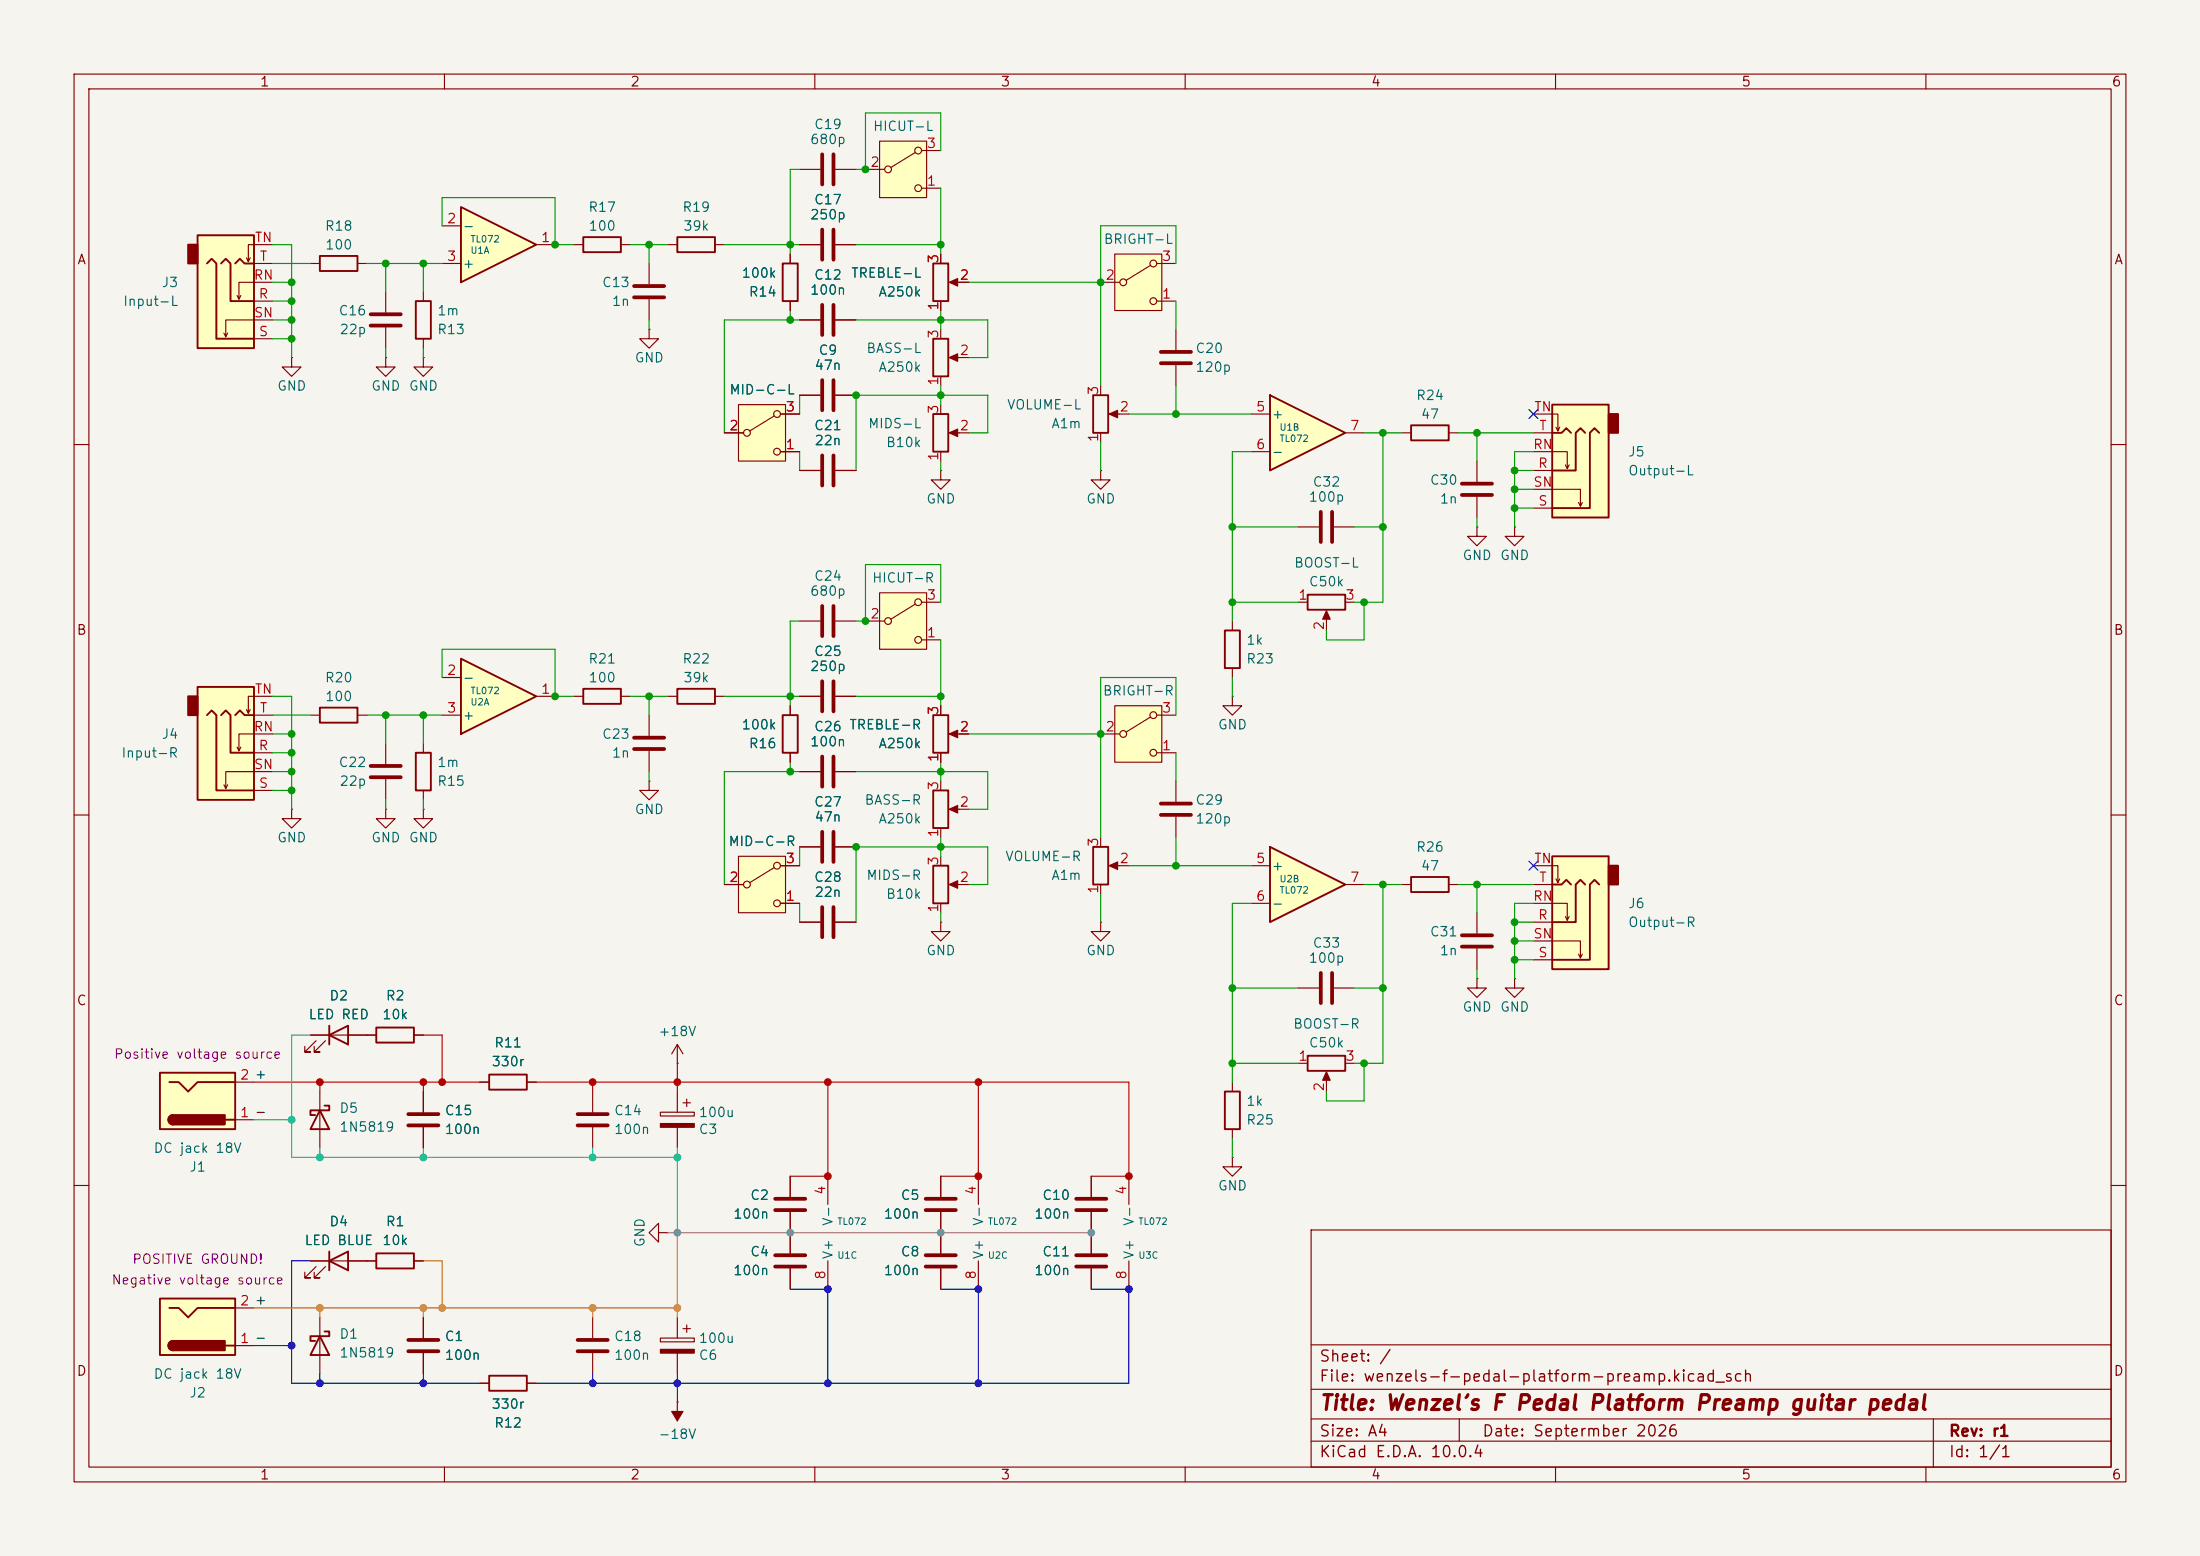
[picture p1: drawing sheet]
<svg xmlns="http://www.w3.org/2000/svg" width="297mm" height="210mm" viewBox="0 0 297 210" stroke-linecap="round" stroke-linejoin="round" font-family="sans-serif">
<path d="M0 0h297v210h-297z" fill="#f5f4ef" stroke="#f5f4ef" stroke-width=".14"/>
<g fill="none" stroke="#840000" stroke-width=".15">
<path d="M10 10h277v190h-277zM12 12h273v186h-273zM60 10v2M110 10v2M160 10v2M210 10v2M260 10v2M10 60h2M285 60h2M87.6 96.5v2.8M10 110h2M39.4 109.2v1.3h1.2l-1.2 1.3-1.3-1.3h1.3"/>
<path d="M39.4 109.2h.1M52.1 109.2v1.3h1.2l-1.2 1.3-1.3-1.3h1.3M52.1 109.2h.1M52.1 100.3v2.8M52.1 105.2v2.8M57.1 109.2v1.3h1.3l-1.3 1.3-1.2-1.3h1.2M57.1 109.2h.1M57.1 100.3v1.3M57.1 106.7v1.3M87.6 105.4v1.3h1.3l-1.3 1.3-1.2-1.3h1.2M87.6 105.4h.1M87.6 101.3v2.8"/>
<path d="M285 110h2M80 147.3v2.8M80 152.1v2.8M10 160h2M57.1 177.8v2.8M91.4 177.8v2.8M92.2 179.3h1M92.7 178.8v1M106.7 166.4v2.8M106.7 171.2v2.8M177 166h108v32h-108zM285 160h2"/>
<path d="M57.1 182.6v2.8M60 198v2M64.8 186.7h1.2M71.1 186.7h1.3M89.2 180.6h4.5v.5h-4.5zM91.4 189.2h.1M91.4 182.6v2.8M91.4 189.2v2.6M110 198v2M160 198v2M177 194.5h108M177 191.5h108"/>
<path d="M177 187.5h108M177 181.5h108M197 191.5v3M210 198v2M260 198v2M261 191.5v6.5"/>
</g>
<path d="M56.1 101.6h2.1v5.1h-2.1zM66 185.7h5.1v2h-5.1z" fill="none" stroke="#840000" stroke-width=".25"/>
<g fill="#840000" stroke="#840000" stroke-width=".15">
<path d="M90.7 190.5h1.5l-.8 1.3z"/>
<path d="M89.2 182.1h4.5v.5h-4.5z"/>
</g>
<path d="M85.6 99.6h4.1M50 103.4h4.1M50 104.9h4.1M85.6 101.1h4.1M78 150.4h4M78 151.9h4M104.6 169.4h4.1M104.6 170.9h4.1M55.1 180.8h4.1M55.1 182.4h4.1" fill="none" stroke="#840000" stroke-width=".51"/>
<path d="M21.6 175.3h10.1v7.6h-10.1z" fill="#ffffc2"/>
<path d="M21.6 175.3h10.1v7.6h-10.1zM22.9 176.5h1.2l1.3 1.3 1.3-1.3h5M43.8 179.7h.6v.6h-2.5v.7h.6M23.4 181a.64 .64 0 0 0-.7 .6 .64 .64 0 0 0 .7 .6M30.5 181.6h1.2M43.2 180.3l1.2 2.6h-2.5z" fill="none" stroke="#840000" stroke-width=".25"/>
<g fill="#840000" stroke="#840000" stroke-width=".25">
<path d="M22.9 181.2l.5-.2v1.2a.63 .63 0 0 1-.6-.3 .63 .63 0 0 1 .1-.7z"/>
<path d="M23.4 181h7v1.2h-7z"/>
</g>
<path d="M31.7 176.5h2.6M43.2 177.8v7.6M31.7 181.6h2.6" fill="none" stroke="#840000" stroke-width=".15"/>
<path d="M21.6 144.8h10.1v7.6h-10.1z" fill="#ffffc2"/>
<path d="M21.6 144.8h10.1v7.6h-10.1zM22.9 146.1h1.2l1.3 1.2 1.3-1.2h5M23.4 150.5a.64 .64 0 0 0-.7 .6 .64 .64 0 0 0 .7 .7M30.5 151.1h1.2M44.4 170.2l2.6-1.3v2.6zM44.4 168.9v2.6M50.8 169.2h5.1v2h-5.1z" fill="none" stroke="#840000" stroke-width=".25"/>
<g fill="#840000" stroke="#840000" stroke-width=".25">
<path d="M22.9 150.7l.5-.2v1.3a.63 .63 0 0 1-.6-.4 .63 .63 0 0 1 .1-.7z"/>
<path d="M23.4 150.5h7v1.3h-7z"/>
</g>
<path d="M31.7 151.1h2.6M31.7 146.1h2.6M41.9 170.2h8.9M42.7 170.9l-1.6 1.6h.8h-.8v-.8M43.9 170.9l-1.5 1.6h.8h-.8v-.8M55.9 170.2h1.2" fill="none" stroke="#840000" stroke-width=".15"/>
<path d="M62.2 88.9l10.2 5.1-10.2 5.1z" fill="#ffffc2"/>
<path d="M43.2 95.5h5.1v2h-5.1zM62.2 88.9l10.2 5.1-10.2 5.1z" fill="none" stroke="#840000" stroke-width=".25"/>
<path d="M41.9 96.5h1.3M48.3 96.5h1.2M59.7 91.4h2.5M59.7 96.5h2.5M72.4 94h2.5" fill="none" stroke="#840000" stroke-width=".15"/>
<path d="M26.7 31.8h7.6v15.2h-7.6z" fill="#ffffc2"/>
<path d="M25.4 33h1.3v2.6h-1.3z" fill="#840000" stroke="#840000" stroke-width=".25"/>
<path d="M26.7 31.8h7.6v15.2h-7.6zM27.9 35.6l.7-.7 .6 .7v10.1h5.1M29.8 35.6l.7-.7 .6 .7v5h3.2M31.7 35.6l.7-.7 .6 .7h1.3" fill="none" stroke="#840000" stroke-width=".25"/>
<path d="M32.5 39.9l-.2 .5M33.8 34.8l-.3 .5M34.3 35.6h2.5M36.8 38.1h-4.5v2.3l-.3-.5M36.8 33h-3.3v2.3l-.2-.5M30.7 45l-.2 .5M34.3 40.6h2.5M34.3 45.7h2.5M36.8 43.2h-6.3v2.3l-.3-.5" fill="none" stroke="#840000" stroke-width=".15"/>
<path d="M26.7 92.7h7.6v15.3h-7.6z" fill="#ffffc2"/>
<path d="M25.4 94h1.3v2.5h-1.3z" fill="#840000" stroke="#840000" stroke-width=".25"/>
<path d="M26.7 92.7h7.6v15.3h-7.6zM27.9 96.5l.7-.6 .6 .6v10.2h5.1M29.8 96.5l.7-.6 .6 .6v5.1h3.2M31.7 96.5l.7-.6 .6 .6h1.3M176.5 80.3h5.1v2h-5.1z" fill="none" stroke="#840000" stroke-width=".25"/>
<g fill="none" stroke="#840000" stroke-width=".15">
<path d="M39.4 48.3v1.2h1.2l-1.2 1.3-1.3-1.3h1.3M39.4 48.3h.1M33.8 95.8l-.3 .5M34.3 96.5h2.5M36.8 99.1h-4.5v2.2l-.3-.5M36.8 94h-3.3v2.3l-.2-.5M175.3 81.3h1.2M179.1 82.8v2.3M181.6 81.3h1.3M30.7 105.9l-.2 .5M32.5 100.8l-.2 .5M34.3 101.6h2.5"/>
<path d="M34.3 106.7h2.5M36.8 104.1h-6.3v2.3l-.3-.5M132.1 158.8v3.8M132.1 170.2v3.8"/>
</g>
<path d="M179.1 82.4l.5 1.2h-1z" fill="#840000" stroke="#840000" stroke-width=".15"/>
<path d="M171.4 53.3l10.2 5.1-10.2 5.1z" fill="#ffffc2"/>
<path d="M171.4 53.3l10.2 5.1-10.2 5.1z" fill="none" stroke="#840000" stroke-width=".25"/>
<path d="M168.9 55.9h2.5M181.6 58.4h2.5M168.9 61h2.5M175.3 71.1h2.8M180.1 71.1h2.8" fill="none" stroke="#840000" stroke-width=".15"/>
<path d="M178.3 69.1v4.1M179.8 69.1v4.1" fill="none" stroke="#840000" stroke-width=".51"/>
<path d="M150.5 34.3h6.3v7.6h-6.3z" fill="#ffffc2"/>
<g fill="none" stroke="#840000" stroke-width=".15">
<path d="M148.6 38.1h2.5M150.5 34.3h6.3v7.6h-6.3zM155.3 35.8l-3.3 2M156.2 35.6h2.5M156.2 40.6h2.5"/>
<circle cx="151.6" cy="38.1" r=".46"/>
<circle cx="155.7" cy="35.6" r=".46"/>
<circle cx="155.7" cy="40.6" r=".46"/>
</g>
<path d="M209.5 115.6h7.7v15.2h-7.7z" fill="#ffffc2"/>
<path d="M217.2 116.8h1.2v2.6h-1.2z" fill="#840000" stroke="#840000" stroke-width=".25"/>
<g fill="none" stroke="#840000" stroke-width=".25">
<path d="M105.7 96.5h2v5.1h-2zM126 96.5h2v5.1h-2zM126 106.7h2v5.1h-2zM126 116.8h2v5.1h-2zM147.6 114.3h2v5.1h-2zM190.5 118.4h5.1v2h-5.1zM209.5 115.6h7.7v15.2h-7.7zM209.5 119.4h1.3l.7-.7 .6 .7M214 119.4l-.6-.7-.7 .7v5.1h-3.2M215.9 119.4l-.6-.7-.7 .7v10.1h-5.1M44.4 139.7l2.6-1.3v2.6zM44.4 138.4v2.6"/>
<path d="M50.8 138.7h5.1v2h-5.1zM43.2 149.9l1.2 2.5h-2.5zM43.8 149.2h.6v.7h-2.5v.6h.6M66 145h5.1v2.1h-5.1zM165.4 147.3h2v5.1h-2z"/>
</g>
<g fill="none" stroke="#840000" stroke-width=".15">
<path d="M57.1 48.3v1.2h1.3l-1.3 1.3-1.2-1.3h1.2M57.1 48.3h.1M107.9 43.2h2.8M107.9 53.3h2.8M112.8 43.2h2.8M112.8 53.3h2.8M107.9 63.5h2.8M112.8 63.5h2.8M127 63.5v1.3h1.3l-1.3 1.2-1.3-1.2h1.3M127 63.5h.1M106.7 95.3v1.2M127 95.3v1.2"/>
<path d="M128.5 99.1h2.3M106.7 101.6v1.3M107.9 104.1h2.8M112.8 104.1h2.8M127 101.6v1.3M127 105.4v1.3M127 111.8v1.2M127 115.6v1.2M128.5 119.4h2.3M128.5 109.2h2.3M148.6 113v1.3M148.6 119.4v1.3"/>
<path d="M150.1 116.8h2.3M158.7 105.4v2.8M158.7 110.2v2.8M189.2 119.4h1.3M195.6 119.4h1.2M207 116.8h3.3v2.3l.3-.5M207 119.4h2.5M210.1 118.6l.2 .5M41.9 139.7h8.9M55.9 139.7h1.2M127 124.5v1.2h1.3l-1.3 1.3-1.3-1.3h1.3M127 124.5h.1"/>
<path d="M127 121.9v1.3M148.6 124.5v1.2h1.3l-1.3 1.3-1.3-1.3h1.3M148.6 124.5h.1M199.4 132.1v1.3h1.3l-1.3 1.2-1.3-1.2h1.3M199.4 132.1h.1M199.4 123.2v2.8M199.4 128v2.8M204.5 132.1v1.3h1.2l-1.2 1.2-1.3-1.2h1.3M204.5 132.1h.1M207 127h6.4v2.3l.2-.5M207 121.9h4.6v2.3l.2-.5M207 124.5h2.5"/>
<path d="M207 129.5h2.5M211.3 123.7l.3 .5M213.1 128.8l.3 .5M42.7 140.5l-1.6 1.5h.8h-.8v-.8M43.2 147.3v7.6M43.9 140.5l-1.5 1.5h.8h-.8v-.8M57.1 147.3v2.8M57.1 152.1v2.8M64.8 146.1h1.2M71.1 146.1h1.3M89.2 150.1h4.5v.5h-4.5zM91.4 143.5h.1"/>
<path d="M91.4 141v2.5M91.4 147.3v2.8M91.4 152.1v2.8M91.4 141l-.7 1.2M91.4 141l.8 1.2M92.2 148.8h1M92.7 148.3v1.1M106.7 158.8v2.7M111.8 158.8v3.8M127 158.8v2.7M147.3 158.8v2.7M152.4 158.8v3.8"/>
<path d="M166.4 156.2v1.3h1.2l-1.2 1.3-1.3-1.3h1.3M166.4 156.2h.1M166.4 146.1v1.2M166.4 152.4v1.3M88.9 166.4v-1.3l-1.3 1.3 1.3 1.2v-1.2h1.3M90.2 166.4h.1M106.7 163.6v2.8M111.8 170.2v3.8M127 163.6v5.6M127 171.2v2.8M147.3 163.6v5.6M147.3 171.2v2.8"/>
<path d="M152.4 170.2v3.8"/>
</g>
<g fill="none" stroke="#840000" stroke-width=".51">
<path d="M111 41.1v4.1M111 51.3v4.1M112.5 41.1v4.1M112.5 51.3v4.1M111 61.5v4M112.5 61.5v4M111 102.1v4.1M112.5 102.1v4.1M156.7 108.5h4.1M156.7 110h4.1M197.4 126.2h4M197.4 127.8h4"/>
<path d="M55.1 150.4h4.1M55.1 151.9h4.1M104.6 161.8h4.1M104.6 163.3h4.1M125 161.8h4M125 163.3h4M125 169.4h4M125 170.9h4M145.3 161.8h4.1M145.3 163.3h4.1M145.3 169.4h4.1M145.3 170.9h4.1"/>
</g>
<g fill="#840000" stroke="#840000" stroke-width=".15">
<path d="M89.2 151.6h4.5v.5h-4.5z"/>
<path d="M128.1 109.2l1.2-.5v1z"/>
<path d="M128.1 119.4l1.2-.5v1z"/>
<path d="M128.1 99.1l1.2-.5v1z"/>
<path d="M149.7 116.8l1.2-.5v1z"/>
</g>
<path d="M99.7 115.6h6.3v7.6h-6.3z" fill="#ffffc2"/>
<g fill="none" stroke="#840000" stroke-width=".15">
<path d="M52.1 39.4v2.8M57.1 39.4v1.2M87.6 35.6v2.8M106.7 34.3v1.3M52.1 48.3v1.2h1.2l-1.2 1.3-1.3-1.3h1.3M52.1 48.3h.1M52.1 44.2v2.8M57.1 45.7v1.3M87.6 44.5v1.2h1.3l-1.3 1.3-1.2-1.3h1.2M87.6 44.5h.1M87.6 40.4v2.8M106.7 40.6v1.3"/>
<path d="M166.4 83.8v1.3M166.4 90.2v1.2M97.8 119.4h2.5M99.7 115.6h6.3v7.6h-6.3zM104.5 117.1l-3.3 2M105.4 116.8h2.5M107.9 114.3h2.8M112.8 114.3h2.8M105.4 121.9h2.5M107.9 124.5h2.8M112.8 124.5h2.8"/>
<circle cx="100.8" cy="119.4" r=".46"/>
<circle cx="104.9" cy="116.8" r=".46"/>
<circle cx="104.9" cy="121.9" r=".46"/>
</g>
<path d="M85.6 38.6h4.1M50 42.4h4.1M50 43.9h4.1M85.6 40.1h4.1M111 112.3v4M112.5 112.3v4M111 122.4v4.1M112.5 122.4v4.1" fill="none" stroke="#840000" stroke-width=".51"/>
<path d="M105.7 35.6h2v5h-2zM56.1 40.6h2.1v5.1h-2.1zM165.4 85.1h2v5.1h-2z" fill="none" stroke="#840000" stroke-width=".25"/>
<path d="M99.7 54.6h6.3v7.6h-6.3z" fill="#ffffc2"/>
<g fill="none" stroke="#840000" stroke-width=".15">
<path d="M97.8 58.4h2.5M99.7 54.6h6.3v7.6h-6.3zM104.5 56.1l-3.3 2.1M105.4 55.9h2.5M105.4 61h2.5M77.5 94h1.2M83.8 94h1.3M90.2 94h1.2M96.5 94h1.3"/>
<circle cx="100.8" cy="58.4" r=".46"/>
<circle cx="104.9" cy="55.9" r=".46"/>
<circle cx="104.9" cy="61" r=".46"/>
</g>
<path d="M78.7 93h5.1v2h-5.1zM91.4 93h5.1v2h-5.1z" fill="none" stroke="#840000" stroke-width=".25"/>
<path d="M150.5 95.3h6.3v7.6h-6.3z" fill="#ffffc2"/>
<g fill="none" stroke="#840000" stroke-width=".15">
<path d="M107.9 94h2.8M107.9 83.8h2.8M112.8 94h2.8M112.8 83.8h2.8M148.6 99.1h2.5M150.5 95.3h6.3v7.6h-6.3zM155.3 96.8l-3.3 2M156.2 96.5h2.5M166.4 94v1.3h1.2l-1.2 1.2-1.3-1.2h1.3M166.4 94h.1M156.2 101.6h2.5M80 177.8v2.8"/>
<path d="M80 182.6v2.8"/>
<circle cx="151.6" cy="99.1" r=".46"/>
<circle cx="155.7" cy="96.5" r=".46"/>
<circle cx="155.7" cy="101.6" r=".46"/>
</g>
<path d="M111 81.8v4.1M111 91.9v4.1M112.5 81.8v4.1M112.5 91.9v4.1M78 180.8h4M78 182.4h4" fill="none" stroke="#840000" stroke-width=".51"/>
<path d="M118.7 80h6.4v7.6h-6.4z" fill="#ffffc2"/>
<g fill="none" stroke="#840000" stroke-width=".15">
<path d="M41.9 35.6h1.3M48.3 35.6h1.2M127 34.3v1.3M128.5 38.1h2.3M127 40.6v1.3M127 44.5v1.2M127 50.8v1.3M127 54.6v1.3M128.5 58.4h2.3M128.5 48.3h2.3M148.6 52.1v1.2M148.6 58.4v1.3"/>
<path d="M150.1 55.9h2.3M158.7 44.5v2.7M158.7 49.3v2.8M127 61v1.2M148.6 63.5v1.3h1.3l-1.3 1.2-1.3-1.2h1.3M148.6 63.5h.1M116.8 83.8h2.6M118.7 80h6.4v7.6h-6.4zM123.6 81.5l-3.3 2.1M124.5 86.4h2.5M124.5 81.3h2.5"/>
<circle cx="119.9" cy="83.8" r=".46"/>
<circle cx="124" cy="86.4" r=".46"/>
<circle cx="124" cy="81.3" r=".46"/>
</g>
<path d="M156.7 47.5h4.1M156.7 49h4.1" fill="none" stroke="#840000" stroke-width=".51"/>
<path d="M43.2 34.5h5.1v2.1h-5.1zM126 35.6h2v5h-2zM126 55.9h2v5.1h-2zM126 45.7h2v5.1h-2zM147.6 53.3h2v5.1h-2z" fill="none" stroke="#840000" stroke-width=".25"/>
<g fill="#840000" stroke="#840000" stroke-width=".15">
<path d="M149.7 55.9l1.2-.5v1z"/>
<path d="M128.1 58.4l1.2-.5v1z"/>
<path d="M128.1 48.3l1.2-.5v1z"/>
<path d="M128.1 38.1l1.2-.5v1z"/>
</g>
<path d="M171.4 114.3l10.2 5.1-10.2 5.1z" fill="#ffffc2"/>
<path d="M78.7 32h5.1v2h-5.1zM171.4 114.3l10.2 5.1-10.2 5.1z" fill="none" stroke="#840000" stroke-width=".25"/>
<g fill="none" stroke="#840000" stroke-width=".15">
<path d="M77.5 33h1.2M83.8 33h1.3M107.9 22.9h2.8M112.8 22.9h2.8M199.4 71.1v1.3h1.3l-1.3 1.3-1.3-1.3h1.3M199.4 71.1h.1M199.4 62.2v2.8M199.4 67.1v2.8M204.5 71.1v1.3h1.2l-1.2 1.3-1.3-1.3h1.3M204.5 71.1h.1M168.9 116.8h2.5M181.6 119.4h2.5"/>
<path d="M168.9 121.9h2.5"/>
</g>
<path d="M111 20.8v4.1M112.5 20.8v4.1M197.4 65.3h4M197.4 66.8h4" fill="none" stroke="#840000" stroke-width=".51"/>
<path d="M118.7 19.1h6.4v7.6h-6.4z" fill="#ffffc2"/>
<g fill="none" stroke="#840000" stroke-width=".15">
<path d="M118.7 19.1h6.4v7.6h-6.4zM116.8 22.9h2.6M123.6 20.6l-3.3 2M124.5 25.4h2.5M124.5 20.3h2.5"/>
<circle cx="119.9" cy="22.9" r=".46"/>
<circle cx="124" cy="20.3" r=".46"/>
<circle cx="124" cy="25.4" r=".46"/>
</g>
<path d="M62.2 27.9l10.2 5.1-10.2 5.1z" fill="#ffffc2"/>
<path d="M62.2 27.9l10.2 5.1-10.2 5.1z" fill="none" stroke="#840000" stroke-width=".25"/>
<path d="M59.7 30.5h2.5M59.7 35.6h2.5M72.4 33h2.5M107.9 33h2.8M112.8 33h2.8" fill="none" stroke="#840000" stroke-width=".15"/>
<path d="M111 31v4.1M112.5 31v4.1" fill="none" stroke="#840000" stroke-width=".51"/>
<path d="M209.5 54.6h7.7v15.3h-7.7z" fill="#ffffc2"/>
<path d="M217.2 55.9h1.2v2.5h-1.2z" fill="#840000" stroke="#840000" stroke-width=".25"/>
<path d="M91.4 32h5.1v2h-5.1zM190.5 57.4h5.1v2h-5.1zM209.5 54.6h7.7v15.3h-7.7zM209.5 58.4h1.3l.7-.6 .6 .6M214 58.4l-.6-.6-.7 .6v5.1h-3.2M215.9 58.4l-.6-.6-.7 .6v10.2h-5.1M176.5 142.5h5.1v2h-5.1z" fill="none" stroke="#840000" stroke-width=".25"/>
<g fill="none" stroke="#840000" stroke-width=".15">
<path d="M90.2 33h1.2M96.5 33h1.3M106.7 34.3v1.3M107.9 33h2.8M112.8 33h2.8M127 34.3v1.3M129.5 38.1h1.3M97.8 58.4h2.5M105.4 55.9h2.5M106.7 40.6v1.3M107.9 53.3h2.8M107.9 43.2h2.8"/>
<path d="M112.8 53.3h2.8M112.8 43.2h2.8M127 40.6v1.3M189.2 58.4h1.3M195.6 58.4h1.2M207 55.9h3.3v2.3l.3-.5M207 58.4h2.5M210.1 57.7l.2 .5M105.4 61h2.5M107.9 63.5h2.8M112.8 63.5h2.8M207 66h6.4v2.3l.2-.5"/>
<path d="M207 61h4.6v2.2l.2-.5M207 63.5h2.5M207 68.6h2.5M211.3 62.7l.3 .5M213.1 67.8l.3 .5M106.7 95.3v1.2M107.9 94h2.8M112.8 94h2.8M127 95.3v1.2M129.5 99.1h1.3M97.8 119.4h2.5M105.4 116.8h2.5"/>
<path d="M106.7 101.6v1.3M107.9 104.1h2.8M107.9 114.3h2.8M112.8 104.1h2.8M112.8 114.3h2.8M127 101.6v1.3M41.9 139.7h2.5M47 139.7h3.8M55.9 139.7h1.2M105.4 121.9h2.5M107.9 124.5h2.8M112.8 124.5h2.8"/>
<path d="M175.3 133.4h2.8M180.1 133.4h2.8M57.1 147.3v2.8M57.1 152.1v2.8M64.8 146.1h1.2M71.1 146.1h1.3M106.7 158.8v2.7M127 158.8v2.7M147.3 158.8v2.7M175.3 143.5h1.2M179.1 145v2.3M181.6 143.5h1.3"/>
<path d="M41.9 170.2h2.5M47 170.2h3.8M55.9 170.2h1.2M57.1 177.8v2.8M106.7 163.6v5.6M106.7 171.2v2.8M127 163.6v5.6M127 171.2v2.8M147.3 163.6v5.6M147.3 171.2v2.8M57.1 182.6v2.8M64.8 186.7h1.2"/>
<path d="M71.1 186.7h1.3"/>
</g>
<path d="M178.3 131.3v4.1M179.8 131.3v4.1" fill="none" stroke="#840000" stroke-width=".51"/>
<path d="M179.1 144.7l.5 1.1h-1z" fill="#840000" stroke="#840000" stroke-width=".15"/>
<g fill="none" stroke="#009600" stroke-width=".15">
<path d="M36.8 33h2.6v15.3M36.8 35.6h5.1M36.8 38.1h2.6M49.5 35.6h10.2M52.1 35.6v3.8M57.1 35.6v3.8M59.7 30.5v-3.8h15.2v6.3h2.6M85.1 33h5.1M87.6 33v2.6M97.8 33h10.1M107.9 22.9h-1.2v11.4M115.6 33h11.4"/>
<path d="M127 20.3v-5.1h-10.2v7.7h-1.2M127 25.4v8.9M130.8 38.1h17.8M158.7 35.6v-5.1h-10.1v21.6M36.8 45.7h2.6M36.8 43.2h2.6M36.8 40.6h2.6M52.1 47v1.3M57.1 47v1.3M87.6 43.2v1.3M106.7 41.9v1.3M107.9 43.2h-10.1v15.2"/>
<path d="M107.9 53.3v2.6M115.6 43.2h17.7v5.1h-2.5M127 41.9v2.6M127 52.1v2.5M130.8 58.4h2.5v-5.1h-17.7v10.2M148.6 59.7v3.8M152.4 55.9h16.5M158.7 40.6v3.9M158.7 52.1v3.8M184.1 58.4h5.1M186.7 58.4v22.9h-3.8M196.8 58.4h10.2"/>
<path d="M199.4 58.4v3.8M107.9 61v2.5M127 62.2v1.3M166.4 71.1h8.9M168.9 61h-2.5v22.8M182.9 71.1h3.8M199.4 69.9v1.2M204.5 63.5h2.5M204.5 66h2.5M204.5 68.6h2.5M207 61h-2.5v10.1M36.8 99.1h2.6"/>
<path d="M36.8 94h2.6v15.2M36.8 96.5h5.1M49.5 96.5h10.2M52.1 96.5v3.8M57.1 96.5v3.8M59.7 91.4v-3.8h15.2v6.4h2.6M85.1 94h5.1M87.6 94v2.5M97.8 94h10.1M107.9 83.8h-1.2v11.5M115.6 94h11.4M127 81.3v-5.1h-10.2v7.6h-1.2"/>
<path d="M127 86.4v8.9M130.8 99.1h17.8M158.7 96.5v-5.1h-10.1v21.6M166.4 81.3h8.9M166.4 91.4v2.6M184.1 81.3v5.1h-5v-1.3M36.8 104.1h2.6M36.8 106.7h2.6M36.8 101.6h2.6M52.1 108v1.2M57.1 108v1.2M87.6 104.1v1.3"/>
<path d="M106.7 102.9v1.2M107.9 104.1h-10.1v15.3M107.9 114.3v2.5M115.6 104.1h17.7v5.1h-2.5M127 102.9v2.5M127 113v2.6M130.8 119.4h2.5v-5.1h-17.7v10.2M152.4 116.8h16.5M158.7 101.6v3.8M158.7 113v3.8M184.1 119.4h5.1M186.7 119.4v24.1h-3.8"/>
<path d="M196.8 119.4h10.2M199.4 119.4v3.8M107.9 121.9v2.6M127 123.2v1.3M148.6 120.7v3.8M166.4 133.4h8.9M168.9 121.9h-2.5v24.2M182.9 133.4h3.8M199.4 130.8v1.3M204.5 129.5h2.5M204.5 124.5h2.5M204.5 127h2.5"/>
<path d="M207 121.9h-2.5v10.2M166.4 153.7v2.5M166.4 143.5h8.9M184.1 143.5v5.1h-5v-1.3"/>
</g>
<path d="M41.9 170.2h-2.5v16.5h25.4M106.7 174h5.1v12.7M127 174h5.1v12.7M147.3 174h5.1v12.7h-80M34.3 181.6h5.1M43.2 185.4v1.3M57.1 185.4v1.3M80 185.4v1.3M91.4 185.4v3.8" fill="none" stroke="#0000c2" stroke-width=".15"/>
<path d="M34.3 176.5h57.1M43.2 176.5v1.3M57.1 176.5v1.3M57.1 170.2h2.6v6.3M80 176.5v1.3M91.4 166.4v11.4" fill="none" stroke="#dd8500" stroke-width=".15"/>
<path d="M41.9 139.7h-2.5v16.5h52M34.3 151.1h5.1M43.2 154.9v1.3M57.1 154.9v1.3M80 154.9v1.3M91.4 154.9v11.5" fill="none" stroke="#00c2c2" stroke-width=".15"/>
<path d="M57.1 139.7h2.6v6.4M34.3 146.1h30.5M43.2 146.1v1.2M57.1 146.1v1.2M72.4 146.1h80v12.7h-5.1M80 146.1v1.2M91.4 143.5v3.8M111.8 146.1v12.7h-5.1M132.1 146.1v12.7h-5.1" fill="none" stroke="#c20000" stroke-width=".15"/>
<path d="M90.2 166.4h57.1" fill="none" stroke="#848484" stroke-width=".15"/>
<path d="M206.4 55.3l1.2 1.2M207.6 55.3l-1.2 1.2M206.4 116.2l1.2 1.2M207.6 116.2l-1.2 1.2" fill="none" stroke="#000084" stroke-width=".15"/>
<g fill="#009600" stroke="#009600" stroke-width=".14">
<circle cx="106.7" cy="33" r=".46"/>
<circle cx="52.1" cy="35.6" r=".46"/>
<circle cx="74.9" cy="33" r=".46"/>
<circle cx="57.1" cy="35.6" r=".46"/>
<circle cx="87.6" cy="33" r=".46"/>
<circle cx="39.4" cy="38.1" r=".46"/>
<circle cx="199.4" cy="58.4" r=".46"/>
<circle cx="204.5" cy="68.6" r=".46"/>
<circle cx="204.5" cy="63.5" r=".46"/>
<circle cx="204.5" cy="66" r=".46"/>
<circle cx="186.7" cy="71.1" r=".46"/>
<circle cx="184.1" cy="81.3" r=".46"/>
<circle cx="158.7" cy="116.8" r=".46"/>
<circle cx="166.4" cy="143.5" r=".46"/>
<circle cx="166.4" cy="133.4" r=".46"/>
<circle cx="127" cy="33" r=".46"/>
<circle cx="127" cy="43.2" r=".46"/>
<circle cx="106.7" cy="43.2" r=".46"/>
<circle cx="116.8" cy="22.9" r=".46"/>
<circle cx="127" cy="53.3" r=".46"/>
<circle cx="158.7" cy="55.9" r=".46"/>
<circle cx="166.4" cy="81.3" r=".46"/>
<circle cx="186.7" cy="58.4" r=".46"/>
<circle cx="148.6" cy="38.1" r=".46"/>
<circle cx="166.4" cy="71.1" r=".46"/>
<circle cx="184.1" cy="143.5" r=".46"/>
<circle cx="186.7" cy="133.4" r=".46"/>
<circle cx="204.5" cy="127" r=".46"/>
<circle cx="204.5" cy="124.5" r=".46"/>
<circle cx="199.4" cy="119.4" r=".46"/>
<circle cx="204.5" cy="129.5" r=".46"/>
<circle cx="186.7" cy="119.4" r=".46"/>
<circle cx="115.6" cy="53.3" r=".46"/>
<circle cx="116.8" cy="83.8" r=".46"/>
<circle cx="52.1" cy="96.5" r=".46"/>
<circle cx="39.4" cy="99.1" r=".46"/>
<circle cx="39.4" cy="101.6" r=".46"/>
<circle cx="87.6" cy="94" r=".46"/>
<circle cx="74.9" cy="94" r=".46"/>
<circle cx="57.1" cy="96.5" r=".46"/>
<circle cx="39.4" cy="106.7" r=".46"/>
<circle cx="39.4" cy="104.1" r=".46"/>
<circle cx="39.4" cy="40.6" r=".46"/>
<circle cx="39.4" cy="45.7" r=".46"/>
<circle cx="39.4" cy="43.2" r=".46"/>
<circle cx="127" cy="104.1" r=".46"/>
<circle cx="127" cy="94" r=".46"/>
<circle cx="106.7" cy="94" r=".46"/>
<circle cx="106.7" cy="104.1" r=".46"/>
<circle cx="127" cy="114.3" r=".46"/>
<circle cx="115.6" cy="114.3" r=".46"/>
<circle cx="148.6" cy="99.1" r=".46"/>
</g>
<g fill="#c20000" stroke="#c20000" stroke-width=".14">
<circle cx="132.1" cy="158.8" r=".46"/>
<circle cx="132.1" cy="146.1" r=".46"/>
<circle cx="152.4" cy="158.8" r=".46"/>
<circle cx="111.8" cy="146.1" r=".46"/>
<circle cx="111.8" cy="158.8" r=".46"/>
<circle cx="59.7" cy="146.1" r=".46"/>
<circle cx="80" cy="146.1" r=".46"/>
<circle cx="57.1" cy="146.1" r=".46"/>
<circle cx="91.4" cy="146.1" r=".46"/>
<circle cx="43.2" cy="146.1" r=".46"/>
</g>
<g fill="#0000c2" stroke="#0000c2" stroke-width=".14">
<circle cx="152.4" cy="174" r=".46"/>
<circle cx="132.1" cy="174" r=".46"/>
<circle cx="132.1" cy="186.7" r=".46"/>
<circle cx="111.8" cy="186.7" r=".46"/>
<circle cx="111.8" cy="174" r=".46"/>
<circle cx="80" cy="186.7" r=".46"/>
<circle cx="91.4" cy="186.7" r=".46"/>
<circle cx="57.1" cy="186.7" r=".46"/>
<circle cx="43.2" cy="186.7" r=".46"/>
<circle cx="39.4" cy="181.6" r=".46"/>
</g>
<g fill="#848484" stroke="#848484" stroke-width=".14">
<circle cx="147.3" cy="166.4" r=".46"/>
<circle cx="127" cy="166.4" r=".46"/>
<circle cx="106.7" cy="166.4" r=".46"/>
<circle cx="91.4" cy="166.4" r=".46"/>
</g>
<g fill="#dd8500" stroke="#dd8500" stroke-width=".14">
<circle cx="91.4" cy="176.5" r=".46"/>
<circle cx="80" cy="176.5" r=".46"/>
<circle cx="57.1" cy="176.5" r=".46"/>
<circle cx="59.7" cy="176.5" r=".46"/>
<circle cx="43.2" cy="176.5" r=".46"/>
</g>
<g fill="#00c2c2" stroke="#00c2c2" stroke-width=".14">
<circle cx="57.1" cy="156.2" r=".46"/>
<circle cx="80" cy="156.2" r=".46"/>
<circle cx="91.4" cy="156.2" r=".46"/>
<circle cx="43.2" cy="156.2" r=".46"/>
<circle cx="39.4" cy="151.1" r=".46"/>
</g>
<text font-size="2" fill="#840000" x="178" y="190.8">Title: Wenzel’s F Pedal Platform Preamp guitar pedal</text>
<g font-size="1.5" fill="#840000">
<text x="178" y="184.2">Sheet: /</text>
<text x="178" y="186.9">File: wenzels-f-pedal-platform-preamp.kicad_sch</text>
<text x="178" y="197.1">KiCad E.D.A. 10.0.4</text>
<text x="178" y="194.3">Size: A4</text>
<text x="200" y="194.3">Date: Septermber 2026</text>
<text x="263" y="194.3">Rev: r1</text>
<text x="263" y="197.1">Id: 1/1</text>
</g>
<g font-size="1.3" fill="#840000">
<text x="35" y="12">1</text>
<text x="85" y="12">2</text>
<text x="135" y="12">3</text>
<text x="185" y="12">4</text>
<text x="235" y="12">5</text>
<text x="285" y="12">6</text>
<text x="10.3" y="36">A</text>
<text x="285.3" y="36">A</text>
<text x="10.3" y="86">B</text>
<text x="285.3" y="86">B</text>
<text x="10.3" y="136">C</text>
<text x="285.3" y="136">C</text>
<text x="10.3" y="186">D</text>
<text x="285.3" y="186">D</text>
<text x="35" y="200">1</text>
<text x="85" y="200">2</text>
<text x="135" y="200">3</text>
<text x="185" y="200">4</text>
<text x="235" y="200">5</text>
<text x="285" y="200">6</text>
</g>
<g font-size="1.3" fill="#006464">
<text x="109.8" y="17.7">C19</text>
<text x="117.8" y="18">HICUT-L</text>
<text x="109.3" y="19.8">680p</text>
<text x="79.3" y="28.9">R17</text>
<text x="92" y="28.9">R19</text>
<text x="109.3" y="29.9">250p</text>
<text x="109.8" y="27.9">C17</text>
<text x="43.8" y="31.5">R18</text>
<text x="43.8" y="34">100</text>
<text x="62.4" y="31.5">-</text>
<text x="79.4" y="31.5">100</text>
<text x="92.2" y="31.5">39k</text>
<text x="148.9" y="33.2">BRIGHT-L</text>
<text x="16.5" y="41.6">Input-L</text>
<text x="21.7" y="39.1">J3</text>
<text x="62.4" y="36.5">+</text>
<text x="81.2" y="39.1">C13</text>
<text x="82.5" y="41.6">1n</text>
<text x="100" y="37.8">100k</text>
<text x="101" y="40.3">R14</text>
<text x="109.3" y="40.1">100n</text>
<text x="109.8" y="38.1">C12</text>
<text x="114.8" y="37.8">TREBLE-L</text>
<text x="118.5" y="40.3">A250k</text>
<text x="45.6" y="42.9">C16</text>
<text x="45.7" y="45.4">22p</text>
<text x="58.9" y="45.4">R13</text>
<text x="58.9" y="42.9">1m</text>
<text x="116.9" y="48">BASS-L</text>
<text x="161.3" y="48">C20</text>
<text x="37.3" y="53">GND</text>
<text x="50" y="53">GND</text>
<text x="55.1" y="53">GND</text>
<text x="85.6" y="49.2">GND</text>
<text x="98.4" y="53.5">MID-C-L</text>
<text x="109.9" y="50.2">47n</text>
<text x="110.4" y="48.2">C9</text>
<text x="118.5" y="50.5">A250k</text>
<text x="161.3" y="50.5">120p</text>
<text x="109.8" y="58.4">C21</text>
<text x="117.1" y="58.1">MIDS-L</text>
<text x="135.9" y="55.6">VOLUME-L</text>
<text x="141.8" y="58.1">A1m</text>
<text x="171.6" y="56.9">+</text>
<text x="191.1" y="54.3">R24</text>
<text x="191.7" y="56.9">47</text>
<text x="109.9" y="60.4">22n</text>
<text x="119.5" y="60.7">B10k</text>
<text x="171.6" y="61.9">-</text>
<text x="177.1" y="66">C32</text>
<text x="192.9" y="65.7">C30</text>
<text x="219.7" y="61.9">J5</text>
<text x="219.7" y="64.5">Output-L</text>
<text x="125" y="68.3">GND</text>
<text x="146.6" y="68.3">GND</text>
<text x="176.6" y="68">100p</text>
<text x="194.3" y="68.3">1n</text>
<text x="174.6" y="76.9">BOOST-L</text>
<text x="197.4" y="75.9">GND</text>
<text x="202.4" y="75.9">GND</text>
<text x="109.3" y="80.7">680p</text>
<text x="109.8" y="78.7">C24</text>
<text x="117.6" y="78.9">HICUT-R</text>
<text x="176.6" y="79.5">C50k</text>
<text x="79.3" y="89.9">R21</text>
<text x="92" y="89.9">R22</text>
<text x="109.8" y="88.9">C25</text>
<text x="168.2" y="89.9">R23</text>
<text x="168.2" y="87.3">1k</text>
<text x="43.8" y="92.4">R20</text>
<text x="43.8" y="95">100</text>
<text x="62.4" y="92.4">-</text>
<text x="79.4" y="92.4">100</text>
<text x="92.2" y="92.4">39k</text>
<text x="109.3" y="90.9">250p</text>
<text x="148.8" y="94.2">BRIGHT-R</text>
<text x="21.7" y="100">J4</text>
<text x="62.4" y="97.5">+</text>
<text x="81.2" y="100">C23</text>
<text x="100" y="98.8">100k</text>
<text x="101" y="101.3">R16</text>
<text x="109.3" y="101">100n</text>
<text x="109.8" y="99">C26 TREBLE-R</text>
<text x="118.5" y="101.3">A250k</text>
<text x="164.3" y="98.8">GND</text>
<text x="16.3" y="102.6">Input-R</text>
<text x="45.6" y="103.8">C22</text>
<text x="45.7" y="106.4">22p</text>
<text x="58.9" y="106.4">R15</text>
<text x="58.9" y="103.8">1m</text>
<text x="82.5" y="102.6">1n</text>
<text x="85.6" y="110.2">GND</text>
<text x="109.8" y="109.2">C27</text>
<text x="109.9" y="111.2">47n</text>
<text x="116.6" y="108.9">BASS-R</text>
<text x="118.5" y="111.5">A250k</text>
<text x="161.3" y="111.5">120p</text>
<text x="161.3" y="108.9">C29</text>
<text x="37.3" y="114">GND</text>
<text x="50" y="114">GND</text>
<text x="55.1" y="114">GND</text>
<text x="98.3" y="114.5">MID-C-R</text>
<text x="109.8" y="119.3">C28</text>
<text x="116.9" y="119.1">MIDS-R</text>
<text x="135.6" y="116.5">VOLUME-R</text>
<text x="141.8" y="119.1">A1m</text>
<text x="171.6" y="117.8">+</text>
<text x="191.1" y="115.3">R26</text>
<text x="191.7" y="117.8">47</text>
<text x="109.9" y="121.4">22n</text>
<text x="119.5" y="121.6">B10k</text>
<text x="171.6" y="122.9">-</text>
<text x="219.7" y="122.9">J6</text>
<text x="219.7" y="125.4">Output-R</text>
<text x="125" y="129.2">GND</text>
<text x="146.6" y="129.2">GND</text>
<text x="176.6" y="130.3">100p</text>
<text x="177.1" y="128.2">C33</text>
<text x="192.9" y="126.7">C31</text>
<text x="194.3" y="129.2">1n</text>
<text x="41.6" y="137.9">LED RED</text>
<text x="44.4" y="135.3">D2</text>
<text x="51.5" y="137.9">10k</text>
<text x="52" y="135.3">R2</text>
<text x="197.4" y="136.9">GND</text>
<text x="202.4" y="136.9">GND</text>
<text x="66.6" y="141.7">R11</text>
<text x="88.8" y="140.2">+18V</text>
<text x="174.5" y="139.1">BOOST-R</text>
<text x="176.6" y="141.7">C50k</text>
<text x="66.3" y="144.2">330r</text>
<text x="168.2" y="149.6">1k</text>
<text x="20.6" y="155.9">DC jack 18V</text>
<text x="45.7" y="150.5">D5</text>
<text x="45.7" y="153.1">1N5819</text>
<text x="60" y="153.4">100n</text>
<text x="60" y="150.8">C15</text>
<text x="82.8" y="153.4">100n</text>
<text x="82.8" y="150.8">C14</text>
<text x="94.2" y="153.4">C3</text>
<text x="94.2" y="151.1">100u</text>
<text x="168.2" y="152.1">R25</text>
<text x="25.5" y="158.5">J1</text>
<text x="164.3" y="161">GND</text>
<text x="44.4" y="165.8">D4</text>
<text x="52" y="165.8">R1</text>
<text x="98.9" y="164.8">100n</text>
<text x="101.2" y="162.3">C2</text>
<text x="112.7" y="165.6" transform="rotate(-90 112.7 165.6)">V-</text>
<text x="119.2" y="164.8">100n</text>
<text x="121.5" y="162.3">C5</text>
<text x="133.1" y="165.6" transform="rotate(-90 133.1 165.6)">V-</text>
<text x="139.5" y="164.8">100n</text>
<text x="140.6" y="162.3">C10</text>
<text x="153.4" y="165.6" transform="rotate(-90 153.4 165.6)">V-</text>
<text x="41" y="168.4">LED BLUE</text>
<text x="51.5" y="168.4">10k</text>
<text x="87.3" y="168.4" transform="rotate(-90 87.3 168.4)">GND</text>
<text x="98.9" y="172.4">100n</text>
<text x="101.2" y="169.9">C4</text>
<text x="112.7" y="170.1" transform="rotate(-90 112.7 170.1)">V+</text>
<text x="119.2" y="172.4">100n</text>
<text x="121.5" y="169.9">C8</text>
<text x="133.1" y="170.1" transform="rotate(-90 133.1 170.1)">V+</text>
<text x="139.5" y="172.4">100n</text>
<text x="140.6" y="169.9">C11</text>
<text x="153.4" y="170.1" transform="rotate(-90 153.4 170.1)">V+</text>
<text x="45.7" y="181">D1</text>
<text x="45.7" y="183.5">1N5819</text>
<text x="60" y="181.3">C1</text>
<text x="60" y="183.9">100n</text>
<text x="82.8" y="183.9">100n</text>
<text x="82.8" y="181.3">C18</text>
<text x="94.2" y="183.9">C6</text>
<text x="94.2" y="181.6">100u</text>
<text x="20.6" y="186.4">DC jack 18V</text>
<text x="25.5" y="188.9">J2</text>
<text x="66.3" y="190.5">330r</text>
<text x="66.6" y="193">R12</text>
<text x="88.8" y="194.5">-18V</text>
</g>
<g font-size="1.3" fill="#a90000">
<text x="117.4" y="22.8">2</text>
<text x="125" y="20.3">3</text>
<text x="125" y="25.4">1</text>
<text x="34.3" y="33">TN</text>
<text x="35" y="35.5">T</text>
<text x="60.3" y="30.5">2</text>
<text x="60.3" y="35.5">3</text>
<text x="73" y="33">1</text>
<text x="127" y="35.6" transform="rotate(-90 127 35.6)">3</text>
<text x="156.8" y="35.5">3</text>
<text x="34.2" y="38.1">RN</text>
<text x="34.8" y="40.6">R</text>
<text x="127" y="42" transform="rotate(-90 127 42)">1</text>
<text x="129.5" y="38.1">2</text>
<text x="149.2" y="38.1">2</text>
<text x="156.8" y="40.6">1</text>
<text x="34.2" y="43.2">SN</text>
<text x="34.9" y="45.7">S</text>
<text x="127" y="45.8" transform="rotate(-90 127 45.8)">3</text>
<text x="127" y="52.1" transform="rotate(-90 127 52.1)">1</text>
<text x="129.5" y="48.2">2</text>
<text x="148.6" y="53.4" transform="rotate(-90 148.6 53.4)">3</text>
<text x="98.4" y="58.4">2</text>
<text x="106" y="55.9">3</text>
<text x="127" y="56" transform="rotate(-90 127 56)">3</text>
<text x="129.5" y="58.4">2</text>
<text x="148.6" y="59.8" transform="rotate(-90 148.6 59.8)">1</text>
<text x="151.1" y="55.9">2</text>
<text x="169.5" y="55.9">5</text>
<text x="182.2" y="58.4">7</text>
<text x="207" y="55.9">TN</text>
<text x="207.7" y="58.4">T</text>
<text x="106" y="60.9">1</text>
<text x="127" y="62.3" transform="rotate(-90 127 62.3)">1</text>
<text x="169.5" y="60.9">6</text>
<text x="206.9" y="60.9">RN</text>
<text x="207.5" y="63.5">R</text>
<text x="206.9" y="66">SN</text>
<text x="207.6" y="68.6">S</text>
<text x="117.4" y="83.8">2</text>
<text x="125" y="81.3">3</text>
<text x="175.2" y="81.3">1</text>
<text x="181.5" y="81.3">3</text>
<text x="125" y="86.3">1</text>
<text x="179" y="85.2" transform="rotate(-90 179 85.2)">2</text>
<text x="34.3" y="94">TN</text>
<text x="60.3" y="91.4">2</text>
<text x="73" y="94">1</text>
<text x="34.2" y="99">RN</text>
<text x="34.8" y="101.6">R</text>
<text x="35" y="96.5">T</text>
<text x="60.3" y="96.5">3</text>
<text x="127" y="96.6" transform="rotate(-90 127 96.6)">3</text>
<text x="129.5" y="99">2</text>
<text x="149.2" y="99">2</text>
<text x="156.8" y="101.6">1</text>
<text x="156.8" y="96.5">3</text>
<text x="34.2" y="104.1">SN</text>
<text x="34.9" y="106.7">S</text>
<text x="127" y="106.8" transform="rotate(-90 127 106.8)">3</text>
<text x="127" y="102.9" transform="rotate(-90 127 102.9)">1</text>
<text x="127" y="113.1" transform="rotate(-90 127 113.1)">1</text>
<text x="129.5" y="109.2">2</text>
<text x="98.4" y="119.4">2</text>
<text x="106" y="116.8">3</text>
<text x="127" y="116.9" transform="rotate(-90 127 116.9)">3</text>
<text x="129.5" y="119.4">2</text>
<text x="148.6" y="114.4" transform="rotate(-90 148.6 114.4)">3</text>
<text x="151.1" y="116.8">2</text>
<text x="169.5" y="116.8">5</text>
<text x="182.2" y="119.4">7</text>
<text x="207" y="116.8">TN</text>
<text x="207.7" y="119.4">T</text>
<text x="106" y="121.9">1</text>
<text x="127" y="123.3" transform="rotate(-90 127 123.3)">1</text>
<text x="148.6" y="120.7" transform="rotate(-90 148.6 120.7)">1</text>
<text x="169.5" y="121.9">6</text>
<text x="206.9" y="121.9">RN</text>
<text x="207.5" y="124.4">R</text>
<text x="206.9" y="127">SN</text>
<text x="207.6" y="129.5">S</text>
<text x="175.2" y="143.5">1</text>
<text x="181.5" y="143.5">3</text>
<text x="32.3" y="146">2 +</text>
<text x="179" y="147.4" transform="rotate(-90 179 147.4)">2</text>
<text x="32.3" y="151.1">1 -</text>
<text x="111.7" y="161.4" transform="rotate(-90 111.7 161.4)">4</text>
<text x="132.1" y="161.4" transform="rotate(-90 132.1 161.4)">4</text>
<text x="152.4" y="161.4" transform="rotate(-90 152.4 161.4)">4</text>
<text x="111.7" y="172.8" transform="rotate(-90 111.7 172.8)">8</text>
<text x="132.1" y="172.8" transform="rotate(-90 132.1 172.8)">8</text>
<text x="152.4" y="172.8" transform="rotate(-90 152.4 172.8)">8</text>
<text x="32.3" y="176.5">2 +</text>
<text x="32.3" y="181.6">1 -</text>
</g>
<g font-size="1.3" fill="#840084">
<text x="15.3" y="143.2">Positive voltage source</text>
<text x="15" y="173.7">Negative voltage source</text>
<text x="17.8" y="170.9">POSITIVE GROUND!</text>
</g>
<g font-size=".9" fill="#006464">
<text x="63.4" y="32.9">TL072</text>
<text x="63.4" y="34.5">U1A</text>
<text x="172.7" y="59.9">TL072</text>
<text x="172.7" y="58.3">U1B</text>
<text x="63.4" y="93.9">TL072</text>
<text x="63.4" y="95.4">U2A</text>
<text x="172.7" y="119.3">U2B</text>
<text x="172.7" y="120.8">TL072</text>
<text x="113" y="165.5">TL072</text>
<text x="133.3" y="165.5">TL072</text>
<text x="153.6" y="165.5">TL072</text>
<text x="113" y="170.1">U1C</text>
<text x="133.3" y="170.1">U2C</text>
<text x="153.6" y="170.1">U3C</text>
</g>
</svg>
